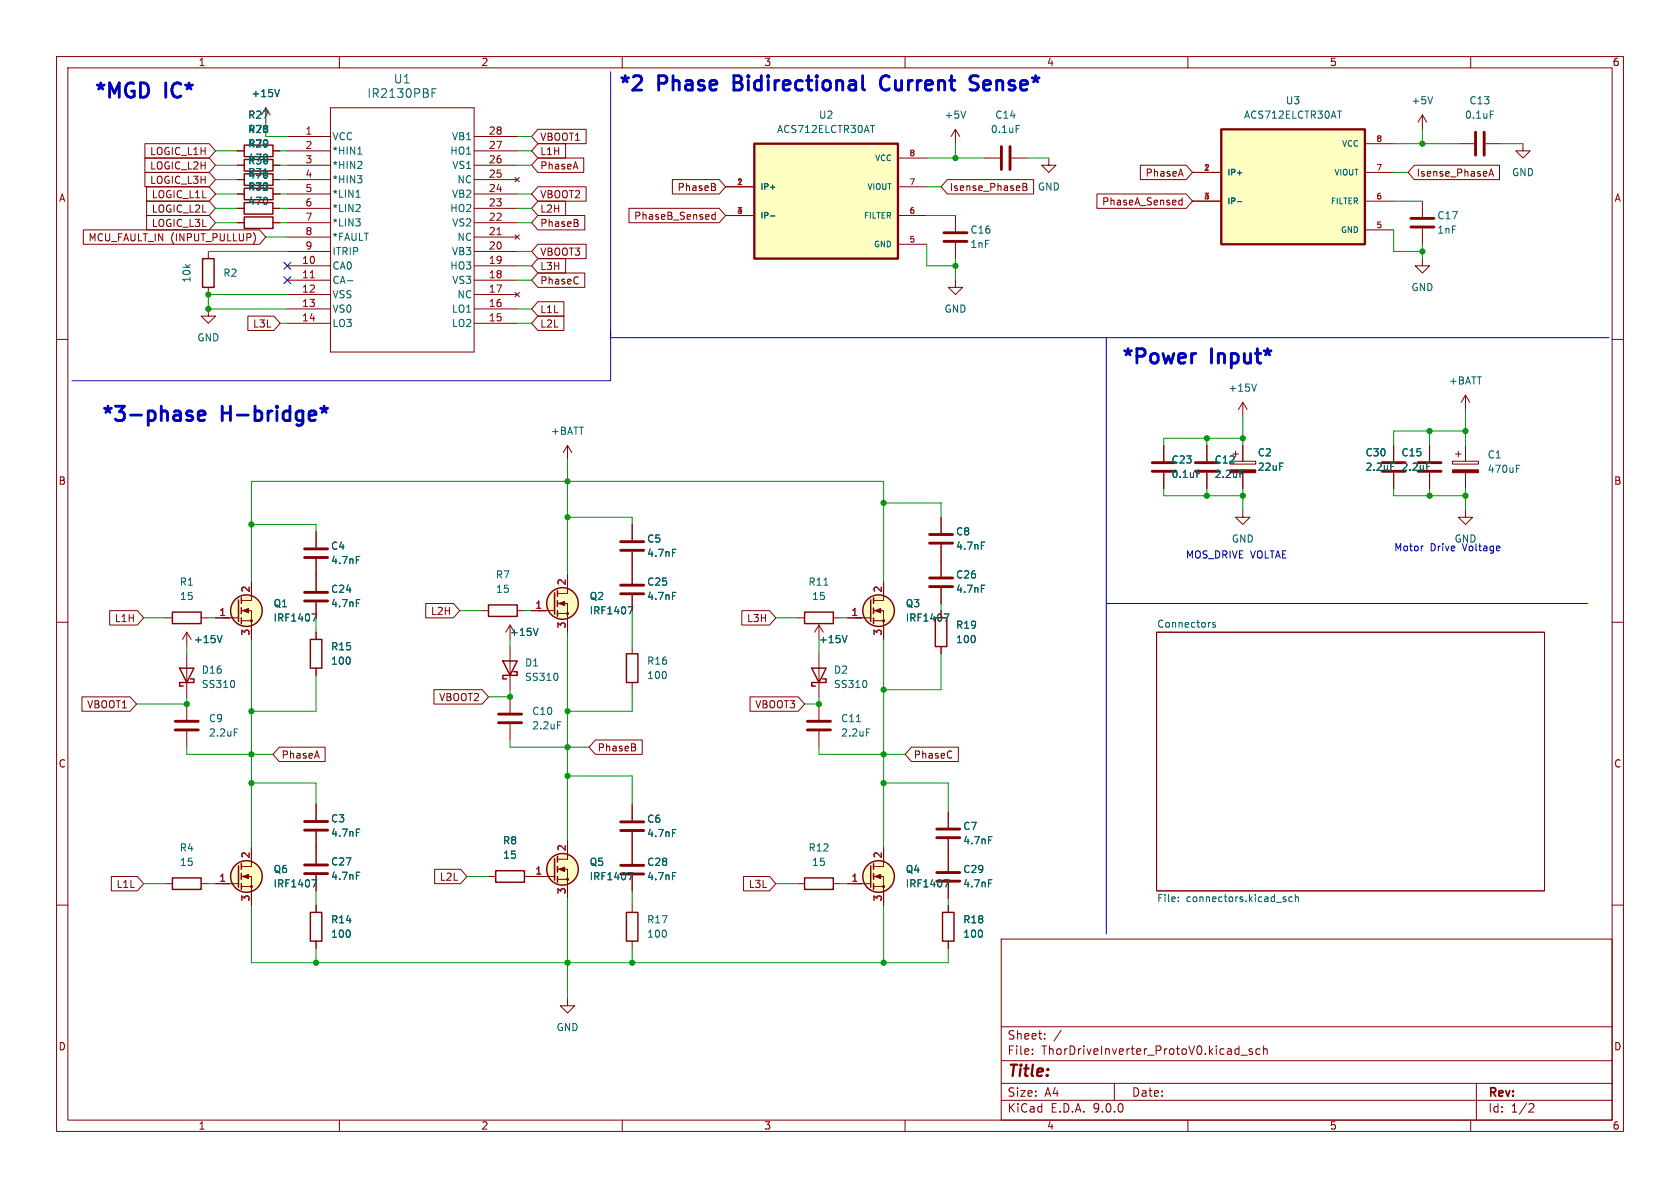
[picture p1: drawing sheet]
<svg xmlns="http://www.w3.org/2000/svg" width="297mm" height="210mm" viewBox="0 0 297 210" stroke-linecap="round" stroke-linejoin="round" font-family="sans-serif">
<g fill="none" stroke="#840000" stroke-width=".18">
<path d="M10 10h277v190h-277zM12 12h273v186h-273zM47 19.1l-.8 1.2M47 19.1l.8 1.2M47 19.1v2.5M60 10v2M110 10v2M160 10v2M210 10v2M260 10v2M41.9 36.8h1.3M41.9 39.4h1.3"/>
<path d="M41.9 34.3h1.3M41.9 26.7h1.3M41.9 29.2h1.3M41.9 31.8h1.3M48.2 36.8h1.3M48.3 39.4h1.2M48.3 34.3h1.2M48.3 26.7h1.2M48.3 29.2h1.2M48.3 31.8h1.2M251.5 35.6v2.8M36.8 54.6v1.3h1.3l-1.3 1.3-1.2-1.3h1.2"/>
<path d="M36.8 44.5v1.2M36.8 50.8v1.3M251.5 45.7v1.3h1.2l-1.2 1.3-1.3-1.3h1.3M251.5 40.4v2.8M10 60h2M205.7 78.7v2.8M213.4 78.7v2.8M218.4 79.8v1M219.7 71.1l-.8 1.3M219.7 71.1l.8 1.3M219.7 71.1v2.6M219.7 78.7v2.8"/>
<path d="M246.4 78.7v2.8M252.7 78.7v2.8M285 60h2M55.9 94v2.8M55.9 98.8v2.8M111.8 92.7v2.8M111.8 97.5v2.8M166.4 91.4v2.8M166.4 96.3v2.8M166.4 99.1v2.8M205.7 83.6v2.8M213.4 83.6v2.8"/>
<path d="M217.4 81.5h4.6v.5h-4.6zM217.9 80.3h1M219.7 83.6v2.8M246.4 83.6v2.8M252.7 83.6v2.8M10 110h2M29.2 109.2h1.3M33 111.8v2.5M33 115.6v7.6M33 111.8l-.7 1.2M33 111.8l.8 1.2M35.6 109.2h1.2"/>
<path d="M38.1 109.2h4.1M42.7 108h1.7v5M42.7 109.7h1.7M44.4 102.9v3.3h-1.7M55.9 101.7v2.8M55.9 106.5v2.8M55.9 111.8v1.2M55.9 118.1v1.3M85.1 108h1.3M90.2 110.5l-.8 1.3M90.2 110.5l.7 1.3M90.2 110.5v2.5"/>
<path d="M91.4 108h1.3M94 108h4M98.6 106.7h1.7v5.1M98.6 108.5h1.7M100.3 101.6v3.3h-1.7M111.8 100.4v2.8M111.8 105.2v2.8M111.8 114.3v1.3M149.9 109.2h4M154.4 108h1.8v5M154.4 109.7h1.8M156.2 102.9v3.3h-1.8"/>
<path d="M166.4 104v2.7M204.5 111.8h68.5v45.7h-68.5zM285 110h2M111.8 120.7v1.2M149.9 156.2h4M154.4 154.9h1.8v5.1M154.4 156.7h1.8M156.2 149.9v3.3h-1.8M167.6 143.5v2.8M167.6 148.3v2.8M10 160h2M167.6 160v1.3"/>
<path d="M167.6 166.4v1.2M177 166h108v32h-108zM285 160h2M60 198v2M110 198v2M160 198v2M177 194.5h108M177 191.5h108M177 187.5h108M177 181.5h108M182.5 186.3v.1M182.5 185.5v.1"/>
<path d="M184.7 183.6v.1M184.7 182.8v.1M187.6 182.1l-1.3 2M197 191.5v3M210 198v2M219.4 186.5h1.1M221.4 185.5l-.4-.1-.2 .2 .1 .2 .5 .2v.3h-.6M222.7 185.5l-.4-.1-.3 .3v.4l.2 .2h.5M223.4 185.5l.2-.1 .4 .1v.9M223.4 184.9v1.5M260 198v2M261 191.5v6.5"/>
<path d="M270.5 195.1l.5 .1 .2 .3-1 1.1h1"/>
</g>
<g fill="none" stroke="#006464" stroke-width=".18">
<path d="M49.4 15.8l-.4 1.3M46.6 31.1h.7M222.1 67.9l-.4 1.3M63 98.4h.6M118.9 97.1h.6M173.5 95.8h.6M211.6 83.1h.6M219.2 83.1h.6M245.9 81.9h.6M252.2 81.9h.6M39.2 112.3l-.4 1.3M55.1 108.5h.9l-.6 1.3"/>
<path d="M63 106h.6M95.1 111.1l-.4 1.2M111 107.3h.9l-.6 1.2M118.9 104.7h.6M166.9 108.5h.9l-.6 1.3M173.5 103.4h.6M214.9 110.1l-.4-.1-.1 .2v.2l.5 .1v.3h-.5M41.4 120.5v.8M166.9 155.5h.9l-.6 1.3M174.8 147.9h.6M208.3 159.3v.1M208.3 158.6v.1"/>
<path d="M227.2 159l.2 .1-.2 .3M227.2 158.5l.1 .1M228.5 158.6l-.4-.1-.2 .3 .1 .5h.5M229 158.7l.2-.2 .3 .1v.8M229 158.1v1.3"/>
</g>
<g fill="none" stroke="#840000" stroke-width=".51">
<path d="M249.4 38.6h4.1M249.4 40.1h4.1M53.8 97h4.1M53.8 98.6h4.1M109.7 95.8h4.1M109.7 97.3h4.1M164.3 94.5h4.1M164.3 96h4.1M203.7 83.3h4.1M203.7 81.8h4.1M211.3 83.3h4.1M211.3 81.8h4.1"/>
<path d="M244.3 83.3h4.1M244.3 81.8h4.1M250.7 83.3h4.1M250.7 81.8h4.1M53.8 104.7h4.1M53.8 106.2h4.1M109.7 103.4h4.1M109.7 105h4.1M164.3 102.2h4.1M164.3 103.7h4.1M165.6 146.6h4.1M165.6 148.1h4.1"/>
</g>
<g fill="none" stroke="#840000" stroke-width=".25">
<path d="M43.2 35.8h5v2h-5zM43.2 38.4h5.1v2h-5.1zM43.2 33.3h5.1v2h-5.1zM43.2 25.7h5.1v2h-5.1zM43.2 28.2h5.1v2h-5.1zM43.2 30.7h5.1v2.1h-5.1zM35.8 45.7h2v5.1h-2zM30.5 108.2h5.1v2h-5.1zM31.7 118.1h2.6l-1.3 2.6zM42.2 106v3.9M42.7 105.7v1M42.7 107.4v1.1"/>
<path d="M42.7 109.2v1M54.9 113h2v5.1h-2zM86.4 106.9h5v2.1h-5zM98 104.8v3.8M98.6 104.4v1M98.6 106.2v1M98.6 108v1M110.7 115.6h2.1v5.1h-2.1zM153.9 106v3.9M154.4 105.7v1M154.4 107.4v1.1M154.4 109.2v1"/>
<path d="M33.7 120h.6v.7h-2.6v.6h.7M153.9 153v3.8M154.4 152.7v1M154.4 154.4v1M154.4 156.2v1M166.6 161.3h2.1v5.1h-2.1z"/>
<circle cx="43.6" cy="107.9" r="2.79"/>
<circle cx="99.4" cy="106.7" r="2.79"/>
<circle cx="155.3" cy="107.9" r="2.79"/>
<circle cx="155.3" cy="154.9" r="2.79"/>
</g>
<g fill="#ffffc2" stroke="#ffffc2" stroke-width=".18">
<circle cx="43.6" cy="107.9" r="2.79"/>
<circle cx="99.4" cy="106.7" r="2.79"/>
<circle cx="155.3" cy="107.9" r="2.79"/>
<circle cx="155.3" cy="154.9" r="2.79"/>
</g>
<g fill="#840000" stroke="#840000" stroke-width=".18">
<path d="M42.9 108l1-.4v.7z"/>
<path d="M98.8 106.7l1-.4v.8z"/>
<path d="M217.4 83.1h4.6v.5h-4.6z"/>
<path d="M154.7 108l1-.4v.7z"/>
<path d="M154.7 154.9l1-.3v.7z"/>
<circle cx="44.4" cy="109.7" r=".18"/>
<circle cx="100.3" cy="108.5" r=".18"/>
<circle cx="156.2" cy="109.7" r=".18"/>
<circle cx="156.2" cy="156.7" r=".18"/>
</g>
<path d="M215.9 22.9h25.4v20.3h-25.4z" fill="#ffffc2"/>
<path d="M215.9 22.9h25.4v20.3h-25.4z" fill="none" stroke="#840000" stroke-width=".41"/>
<g fill="none" stroke="#840000" stroke-width=".18">
<path d="M58.4 19.1h25.4v43.1h-25.4zM50.8 24.1h7.6M50.8 26.7h7.6M50.8 29.2h7.6M50.8 31.8h7.6M50.8 34.3h7.6M50.8 36.8h7.6M50.8 39.4h7.6M83.8 24.1h7.6M83.8 26.7h7.6M83.8 29.2h7.6M83.8 31.8h7.6"/>
<path d="M83.8 34.3h7.6M83.8 36.8h7.6M83.8 39.4h7.6M91.1 31.4l.7 .7M91.8 31.4l-.7 .7M168.9 22.9l-.8 1.2M168.9 22.9l.8 1.2M168.9 22.9v2.5M174 27.9h2.8M178.8 27.9h2.8M185.4 27.9v1.3h1.3l-1.3 1.3-1.3-1.3h1.3M210.8 30.5h5.1"/>
<path d="M210.8 35.6h5.1M241.3 30.5h5.1M241.3 35.6h5.1M241.3 25.4h5.1M251.5 20.3l-.8 1.3M251.5 20.3l.7 1.3M251.5 20.3v2.6M257.8 25.4h2.8M262.6 25.4h2.8M269.2 25.4v1.3h1.3l-1.3 1.2-1.2-1.2h1.2M50.8 41.9h7.6M50.8 44.5h7.6"/>
<path d="M50.8 47h7.6M50.8 49.5h7.6M50.8 52.1h7.6M50.8 54.6h7.6M50.8 57.2h7.6M83.8 41.9h7.6M83.8 44.5h7.6M83.8 47h7.6M83.8 49.5h7.6M83.8 52.1h7.6M83.8 54.6h7.6M83.8 57.2h7.6"/>
<path d="M91.1 41.5l.7 .8M91.1 51.7l.7 .8M91.8 41.5l-.7 .8M91.8 51.7l-.7 .8M241.3 40.6h5.1M219.7 90.2v1.2h1.3l-1.3 1.3-1.3-1.3h1.3M259.1 90.2v1.2h1.2l-1.2 1.3-1.3-1.3h1.3M90.2 114.3v7.6M141 109.2h1.2M144.8 110.5l-.8 1.3M144.8 110.5l.7 1.3M144.8 110.5v2.5"/>
<path d="M144.8 115.6v7.6M147.3 109.2h1.3M166.4 108v1.2M166.4 114.3v1.3M33 124.5v2.8M33 129.3v2.8M90.2 123.2v2.8M90.2 128v2.8M144.8 124.5v2.8M144.8 129.3v2.8M29.2 156.2h1.3M35.6 156.2h1.2"/>
<path d="M38.1 156.2h4.1M42.7 154.9h1.7v5.1M42.7 156.7h1.7M44.4 149.9v3.3h-1.7M55.9 142.2v2.8M55.9 147v2.8M55.9 149.9v2.8M55.9 154.7v2.8M94 154.9h4M98.6 153.7h1.7v5.1M98.6 155.4h1.7M100.3 148.6v3.3h-1.7"/>
<path d="M111.8 142.2v2.8M111.8 147.1v2.8M111.8 149.9v2.8M111.8 154.8v2.7M141 156.2h1.2M147.3 156.2h1.3M167.6 151.2v2.8M167.6 156v2.8M55.9 160v1.3M55.9 166.4v1.2M100.3 176.5v1.3h1.3l-1.3 1.3-1.2-1.3h1.2M111.8 160v1.3"/>
<path d="M111.8 166.4v1.2"/>
</g>
<g fill="none" stroke="#006464" stroke-width=".18">
<path d="M76.4 16.4h.5M76.4 15.7h.7M170.7 19.6l-.4 1.3M236.4 19.6h.8M253.3 17.1l-.4 1.3M263.5 19.6h.6M62.9 37.4h.8M62.9 38.7h.8l-.5 .5M62.9 34.9h.8M63.2 29.8h.8M63.2 31.1h.8l-.4 .4M63.2 27.2h.8"/>
<path d="M63.6 36.3v.4M63.6 39.3v.5M63.9 28.6v.5M63.9 31.7v.5M179.6 22.2h.6M218.8 30.6h.7M218.8 35.6h.7M61.4 49.6h1M98.6 119.2v.8M145.7 103.4h.7M149.7 112.3l-.4 1.3M41.4 128.8h.6"/>
<path d="M98.6 127.6h.6M151.4 127.6h.7M153.2 128.8h.6M153.2 120.5v.8M55.1 155.5h.9l-.6 1.3M63 154.2h.6M63 146.6h.6M111 154.2h.9l-.6 1.3M118.9 154.2h.6M118.9 146.6h.6M174.8 155.5h.6"/>
</g>
<g fill="none" stroke="#840000" stroke-width=".25">
<path d="M88.9 116.8h2.5l-1.2 2.6zM90.8 118.7h.6v.7h-2.5v.6h.6M142.2 108.2h5.1v2h-5.1zM143.5 118.1h2.5l-1.2 2.6zM165.4 109.2h2v5.1h-2zM145.4 120h.6v.7h-2.5v.6h.6M30.5 155.2h5.1v2h-5.1zM42.2 153v3.8M42.7 152.7v1M42.7 154.4v1M42.7 156.2v1M98 151.8v3.8"/>
<path d="M98.6 151.4v1M98.6 153.2v1M98.6 154.9v1.1M142.2 155.2h5.1v2h-5.1zM54.9 161.3h2v5.1h-2zM110.7 161.3h2.1v5.1h-2.1z"/>
<circle cx="43.6" cy="154.9" r="2.79"/>
<circle cx="99.4" cy="153.7" r="2.79"/>
</g>
<g fill="none" stroke="#840000" stroke-width=".51">
<path d="M177 25.9v4.1M178.6 25.9v4.1M260.9 23.4v4M262.4 23.4v4M31 127.5h4.1M31 129h4.1M88.1 126.2h4.1M88.1 127.8h4.1M142.7 127.5h4.1M142.7 129h4.1M53.8 152.9h4.1M53.8 154.4h4.1"/>
<path d="M53.8 145.2h4.1M53.8 146.7h4.1M109.7 153h4.1M109.7 154.5h4.1M109.7 145.3h4.1M109.7 146.8h4.1M165.6 154.2h4.1M165.6 155.8h4.1"/>
</g>
<g fill="#ffffc2" stroke="#ffffc2" stroke-width=".18">
<circle cx="99.4" cy="153.7" r="2.79"/>
<circle cx="43.6" cy="154.9" r="2.79"/>
</g>
<g fill="#840000" stroke="#840000" stroke-width=".18">
<path d="M98.8 153.7l1-.4v.8z"/>
<path d="M42.9 154.9l1-.3v.7z"/>
<circle cx="100.3" cy="155.4" r=".18"/>
<circle cx="44.4" cy="156.7" r=".18"/>
</g>
<path d="M54.9 49.1h.7M87.9 41.5h.7" fill="none" stroke="#a90000" stroke-width=".18"/>
<path d="M133.3 25.4h25.4v20.3h-25.4z" fill="#ffffc2"/>
<path d="M133.3 25.4h25.4v20.3h-25.4z" fill="none" stroke="#840000" stroke-width=".41"/>
<g fill="none" stroke="#840000" stroke-width=".18">
<path d="M25.6 25.4h11.4l1.1 1.3-1.1 1.2h-11.4zM25.6 27.9h11.4l1.1 1.3-1.1 1.3h-11.4zM25.6 30.5h11.4l1.1 1.3-1.1 1.2h-11.4zM25.9 35.6h11.1l1.1 1.2-1.1 1.3h-11.1zM25.9 38.1h11.1l1.1 1.3-1.1 1.2h-11.1zM25.9 33h11.1l1.1 1.3-1.1 1.3h-11.1zM41.9 36.8h1.3M41.9 39.4h1.3M41.9 34.3h1.3M41.9 26.7h1.3M41.9 29.2h1.3M41.9 31.8h1.3"/>
<path d="M48.2 36.8h1.3M48.3 39.4h1.2M48.3 34.3h1.2M48.3 26.7h1.2M48.3 29.2h1.2M48.3 31.8h1.2M95.1 27.9h8.1v2.6h-8.1l-1.1-1.3zM95.1 33h8.5v2.6h-8.5l-1.1-1.3zM95.1 35.6h4.9v2.5h-4.9l-1.1-1.3zM95.1 38.1h8.3v2.5h-8.3l-1.1-1.2zM95.1 22.9h8.5v2.5h-8.5l-1.1-1.3zM95.1 25.4h4.9v2.5h-4.9l-1.1-1.2z"/>
<path d="M102.1 39.4l.1 .2-.1 .4M102.1 38.9v.4M111.2 36.8h16l1.1 1.3-1.1 1.3h-16zM118.9 31.7h8.3l1.1 1.3-1.1 1.3h-8.3zM126.4 32.5v.4M126.4 33.1l.1 .2-.1 .3M126.4 37.5v1.3M126.4 38l-.3-.1-.3 .3 .2 .5h.4M128.3 33h5M128.3 38.1h5M158.7 33h5.1M158.7 38.1h5.1"/>
<path d="M158.7 27.9h5.1M167.5 31.7h15.2v2.6h-15.2l-1.1-1.3zM168.9 38.1v2.8M180.8 33h.5M180.8 32.4h.5l.2 .3-.2 .3 .2 .1 .1 .3-.3 .3h-.5zM193.9 34.3h15.8l1.1 1.3-1.1 1.2h-15.8zM201.6 29.2h8.1l1.1 1.3-1.1 1.3h-8.1zM208.4 36l.2 .2h.4M209 35v1.2M209 35.4h-.4l-.2 .2M250 29.2h15.1v2.6h-15.1l-1.1-1.3zM263.2 31.2l.4-1.3 .5 1.3"/>
<path d="M263.3 30.8h.6M14.7 40.6h31.2l1.1 1.3-1.1 1.3h-31.2zM43.8 55.9h4.6l1.1 1.3-1.1 1.2h-4.6zM45 41.4l.2 .6-.2 .8M95.1 45.7h4.9v2.6h-4.9l-1.1-1.3zM95.1 43.2h8.5v2.5h-8.5l-1.1-1.2zM95.1 48.3h8.3v2.5h-8.3l-1.1-1.3zM95.1 55.9h4.6v2.5h-4.6l-1.1-1.2zM95.1 53.3h4.6v2.6h-4.6l-1.1-1.3zM158.7 43.2h5.1M168.9 49.5v1.3h1.3l-1.3 1.3-1.3-1.3h1.3M168.9 42.9v2.8"/>
<path d="M100.3 78.7l-.7 1.3M100.3 78.7l.8 1.3M100.3 78.7v2.6M205.7 78.7v2.8M213.4 78.7v2.8M219.7 78.7v2.8M246.4 78.7v2.8M252.7 78.7v2.8M257.8 79.8v1M259.1 69.9l-.8 1.2M259.1 69.9l.7 1.2M259.1 69.9v2.5"/>
<path d="M259.1 78.7v2.8M55.9 94v2.8M55.9 98.8v2.8M111.8 92.7v2.8M111.8 97.5v2.8M166.4 91.4v2.8M166.4 96.3v2.8M166.4 99.1v2.8M205.7 83.6v2.8M213.4 83.6v2.8M219.7 83.6v2.8M246.4 83.6v2.8"/>
<path d="M252.7 83.6v2.8M256.8 81.5h4.6v.5h-4.6zM257.3 80.3h1M259.1 83.6v2.8M19.4 107.9h4.9l1.1 1.3-1.1 1.3h-4.9zM38.1 109.2h2.5M44.4 102.9v2.5M44.4 110.5v2.5M55.9 101.7v2.8M55.9 106.5v2.8M55.9 111.8v1.2M55.9 118.1v1.3"/>
<path d="M75.3 106.7h4.9l1.1 1.3-1.1 1.2h-4.9zM94 108h2.5M100.3 101.6v2.5M100.3 109.2v2.6M111.8 100.4v2.8M111.8 105.2v2.8M131.1 107.9h4.9l1.2 1.3-1.2 1.3h-4.9zM149.9 109.2h2.5M156.2 102.9v2.5M156.2 110.5v2.5M166.4 104v2.7M166.4 108v1.2"/>
<path d="M166.4 114.3v1.3M14.5 123.2h8.5l1.1 1.3-1.1 1.2h-8.5zM49.4 132.1h8.1v2.5h-8.1l-1.1-1.2zM76.7 121.9h8.5l1.2 1.3-1.2 1.3h-8.5zM105.3 130.8h8.2v2.6h-8.2l-1.2-1.3zM112.3 132.1l.1 .2-.1 .4M112.3 131.6v.4M132.6 123.2h8.5l1.1 1.3-1.1 1.2h-8.5zM161.1 132.1h8.3v2.5h-8.3l-1.1-1.2zM19.7 154.9h4.6l1.1 1.3-1.1 1.3h-4.6zM38.1 156.2h2.5M44.4 149.9v2.5"/>
<path d="M44.4 157.5v2.5M55.9 142.2v2.8M55.9 147v2.8M55.9 149.9v2.8M55.9 154.7v2.8M76.8 153.7h4.6l1.1 1.2-1.1 1.3h-4.6zM86.4 154.9h1.2M92.7 154.9h3.8M100.3 148.6v2.5M100.3 156.2v2.6M111.8 142.2v2.8M111.8 147.1v2.8"/>
<path d="M111.8 149.9v2.8M111.8 154.8v2.7M131.4 154.9h4.6l1.2 1.3-1.2 1.3h-4.6zM149.9 156.2h2.5M156.2 149.9v2.5M156.2 157.5v2.5M167.6 143.5v2.8M167.6 148.3v2.8M167.6 151.2v2.8M167.6 156v2.8M55.9 160v1.3M55.9 166.4v1.2"/>
<path d="M167.6 160v1.3M167.6 166.4v1.2"/>
</g>
<g fill="none" stroke="#006464" stroke-width=".18">
<path d="M49.4 15.8l-.4 1.3M46.6 31.1h.7M136.2 33.1h.8M136.2 38.2h.8M153.9 22.2h.7M63 98.4h.6M118.9 97.1h.6M173.5 95.8h.6M211.6 83.1h.6M219.2 83.1h.6M245.9 81.9h.6M252.2 81.9h.6"/>
<path d="M268.1 82.8h.4M268.1 82.2h.6M39.2 112.3l-.4 1.3M55.1 108.5h.9l-.6 1.3M63 106h.6M95.1 111.1l-.4 1.2M111 107.3h.9l-.6 1.2M118.9 104.7h.6M149.7 112.3l-.4 1.3M166.9 108.5h.9l-.6 1.3M173.5 103.4h.6M55.1 155.5h.9l-.6 1.3"/>
<path d="M63 154.2h.6M63 146.6h.6M111 154.2h.9l-.6 1.3M118.9 154.2h.6M118.9 146.6h.6M166.9 155.5h.9l-.6 1.3M174.8 155.5h.6M174.8 147.9h.6"/>
</g>
<path d="M166.9 42.7h4M166.9 41.1h4" fill="none" stroke="#840000" stroke-width=".51"/>
<path d="M87.6 153.9h5.1v2.1h-5.1z" fill="none" stroke="#840000" stroke-width=".25"/>
<path d="M256.8 83.1h4.6v.5h-4.6z" fill="#840000" stroke="#840000" stroke-width=".18"/>
<path d="M107.9 12.7v54.6h-95.2M107.9 59.7h176.6M195.6 59.7v105.4M251.5 96.5h.1M195.6 106.7h85.1" fill="none" stroke="#0000c2" stroke-width=".18"/>
<g fill="none" stroke="#009600" stroke-width=".18">
<path d="M38.1 26.7h3.8M38.1 39.4h3.8M38.1 31.8h3.8M38.1 34.3h3.8M38.1 36.8h3.8M38.1 29.2h3.8M47 21.6v2.5h3.8M49.5 36.8h1.3M49.5 26.7h1.3M49.5 39.4h1.3M49.5 31.8h1.3M49.5 34.3h1.3"/>
<path d="M49.5 29.2h1.3M91.4 26.7h2.6M91.4 39.4h2.6M91.4 34.3h2.6M91.4 36.8h2.6M91.4 24.1h2.6M91.4 29.2h2.6M163.8 38.1h5.1M163.8 27.9h10.2M163.8 33h2.6M168.9 25.4v2.5M181.6 27.9h3.8"/>
<path d="M246.4 30.5h2.5M246.4 25.4h11.4M246.4 35.6h5.1M251.5 22.9v2.5M265.4 25.4h3.8M36.8 44.5h14M47 41.9h3.8M49.5 57.2h1.3M50.8 52.1h-14v2.5h14M91.4 57.2h2.6M91.4 54.6h2.6M91.4 44.5h2.6"/>
<path d="M91.4 47h2.6M91.4 49.5h2.6M163.8 43.2v3.8h5.1M168.9 45.7v3.8M246.4 40.6v3.9h5.1M251.5 43.2v2.5M213.4 77.5v1.2M219.7 77.5h-14v1.2M219.7 73.7v5M252.7 76.2v2.5M259.1 76.2h-12.7v2.5M259.1 72.4v6.3"/>
<path d="M44.4 92.7h11.5v1.3M100.3 91.4h11.5v1.3M100.3 81.3v20.3M156.2 88.9h10.2v2.5M166.4 99.1h.1M205.7 86.4v1.2h14M213.4 86.4v1.2M219.7 86.4v3.8M246.4 86.4v1.2h12.7M252.7 86.4v1.2M259.1 86.4v3.8M25.4 109.2h3.8"/>
<path d="M33 114.3v1.3M36.8 109.2h1.3M44.4 102.9v-17.8h111.8v17.8M44.4 113v36.9M55.9 101.6v.1M55.9 109.3v2.5M55.9 119.4v6.3h-11.5M81.3 108h3.8M90.2 113v1.3M92.7 108h1.3M100.3 111.8v36.8M111.8 100.3v.1"/>
<path d="M111.8 108v6.3M137.2 109.2h3.8M144.8 113v2.6M148.6 109.2h1.3M156.2 113v36.9M166.4 106.7v1.3M166.4 115.6v6.3h-10.2M33 123.2v1.3h-8.9M33 132.1v1.3h15.3M44.4 138.4h11.5v3.8M90.2 121.9v1.3h-3.8M90.2 130.8v1.3h13.9"/>
<path d="M100.3 137.2h11.5v5M111.8 121.9v3.8h-11.5M144.8 132.1v1.3h15.2M144.8 123.2v1.3h-2.6M156.2 138.4h11.4v5.1M25.4 156.2h3.8M36.8 156.2h1.3M55.9 149.8v.1M55.9 157.5v2.5M82.5 154.9h3.9M100.3 158.8v17.7M111.8 149.9h.1"/>
<path d="M111.8 157.5v2.5M137.2 156.2h3.8M148.6 156.2h1.3M167.6 151.1v.1M167.6 158.8v1.2M44.4 160v10.2h123.2v-2.6M55.9 167.6v2.6M111.8 167.6v2.6M156.2 160v10.2"/>
</g>
<path d="M50.2 46.4l1.2 1.2M50.2 48.9l1.2 1.2M51.4 46.4l-1.2 1.2M51.4 48.9l-1.2 1.2" fill="none" stroke="#000084" stroke-width=".18"/>
<g fill="none" stroke="#0000c2" stroke-width=".51">
<path d="M129.8 14.6h.8M130.6 13.4h-.8v2.5h.9M157.1 13.5a.98 .98 0 0 0-1 0 .98 .98 0 0 0-.5 1 1.08 1.08 0 0 0 .3 1.1 1.08 1.08 0 0 0 1.2 .2M171.7 14.5l.3 .1a.93 .93 0 0 1 .9 .6 .65 .65 0 0 1-.5 .7l-.9-.1M171.7 13.5l.3-.1 .9 .1M33.4 73.5l.6 .1 .1 .4-.4 .3h-.5M33.4 72.6l.6 .2M35 73.5l1.3-.2-.2-.5-.7-.2-.4 .4v1l.2 .2 .2 .1 .7-.1M56.7 72.2l.6 .2M57.3 71.8v.6M57.3 72.4l-.4 .5M57.3 72.4l.4 .5"/>
<path d="M57.9 72.2l-.6 .2M211.2 62.5h.2"/>
</g>
<g fill="#009600" stroke="#009600" stroke-width=".18">
<circle cx="36.8" cy="52.1" r=".46"/>
<circle cx="36.8" cy="54.6" r=".46"/>
<circle cx="55.9" cy="170.2" r=".46"/>
<circle cx="100.3" cy="170.2" r=".46"/>
<circle cx="100.3" cy="85.1" r=".46"/>
<circle cx="100.3" cy="91.4" r=".46"/>
<circle cx="44.4" cy="92.7" r=".46"/>
<circle cx="44.4" cy="125.7" r=".46"/>
<circle cx="44.4" cy="133.4" r=".46"/>
<circle cx="33" cy="124.5" r=".46"/>
<circle cx="90.2" cy="123.2" r=".46"/>
<circle cx="44.4" cy="138.4" r=".46"/>
<circle cx="111.8" cy="170.2" r=".46"/>
<circle cx="100.3" cy="125.7" r=".46"/>
<circle cx="100.3" cy="137.2" r=".46"/>
<circle cx="100.3" cy="132.1" r=".46"/>
<circle cx="251.5" cy="25.4" r=".46"/>
<circle cx="168.9" cy="27.9" r=".46"/>
<circle cx="168.9" cy="47" r=".46"/>
<circle cx="251.5" cy="44.5" r=".46"/>
<circle cx="252.7" cy="76.2" r=".46"/>
<circle cx="259.1" cy="76.2" r=".46"/>
<circle cx="213.4" cy="87.6" r=".46"/>
<circle cx="213.4" cy="77.5" r=".46"/>
<circle cx="219.7" cy="77.5" r=".46"/>
<circle cx="156.2" cy="133.4" r=".46"/>
<circle cx="156.2" cy="138.4" r=".46"/>
<circle cx="156.2" cy="170.2" r=".46"/>
<circle cx="144.8" cy="124.5" r=".46"/>
<circle cx="156.2" cy="88.9" r=".46"/>
<circle cx="156.2" cy="121.9" r=".46"/>
<circle cx="259.1" cy="87.6" r=".46"/>
<circle cx="252.7" cy="87.6" r=".46"/>
<circle cx="219.7" cy="87.6" r=".46"/>
</g>
<g font-size="3.5" fill="#0000c2">
<text x="16.5" y="17.5">*MGD</text>
<text x="29.4" y="17.5">IC*</text>
<text x="109.2" y="16.3">*2</text>
<text x="116.5" y="16.3">Phase</text>
<text x="130.8" y="16.3">Bidirectional</text>
<text x="157.9" y="16.3">Current</text>
<text x="174.7" y="16.3">Sense*</text>
<text x="198.1" y="64.5">*Power</text>
<text x="214.3" y="64.5">Input*</text>
<text x="17.8" y="74.7">*3-phase</text>
<text x="39.4" y="74.7">H-bridge*</text>
</g>
<text font-size="2.8" fill="#840000" x="178" y="190.9">Title:</text>
<g font-size="2.1" fill="#006464">
<text x="64.8" y="17.5">IR2130PBF</text>
<text x="69.5" y="15">U1</text>
</g>
<g font-size="2.1" fill="#840000">
<text x="178" y="184">Sheet:</text>
<text x="178" y="186.7">File:</text>
<text x="184.1" y="186.7">ThorDriveInverter_ProtoV0.kicad_sch</text>
<text x="178" y="196.9">KiCad</text>
<text x="178" y="194.1">Size:</text>
<text x="184.7" y="194.1">A4</text>
<text x="185.7" y="196.9">E.D.A.</text>
<text x="193.3" y="196.9">9.0.0</text>
<text x="200" y="194.1">Date:</text>
<text x="263" y="194.3">Rev:</text>
<text x="263" y="196.9">Id:</text>
<text x="267.1" y="196.9">1/2</text>
</g>
<g font-size="1.8" fill="#840000">
<text x="35" y="11.9">1</text>
<text x="85" y="11.9">2</text>
<text x="135" y="11.9">3</text>
<text x="185" y="11.9">4</text>
<text x="235" y="11.9">5</text>
<text x="285" y="11.9">6</text>
<text x="26.4" y="27.6">LOGIC_L1H</text>
<text x="95.4" y="25.1">VBOOT1</text>
<text x="95.4" y="27.6">L1H</text>
<text x="10.3" y="35.9">A</text>
<text x="26.4" y="30.2">LOGIC_L2H</text>
<text x="26.4" y="32.7">LOGIC_L3H</text>
<text x="26.7" y="35.2">LOGIC_L1L</text>
<text x="95.4" y="30.2">PhaseA</text>
<text x="95.4" y="35.2">VBOOT2</text>
<text x="119.7" y="34">PhaseB</text>
<text x="167.8" y="34">Isense_PhaseB</text>
<text x="202.4" y="31.4">PhaseA</text>
<text x="250.3" y="31.4">Isense_PhaseA</text>
<text x="285.3" y="35.9">A</text>
<text x="26.7" y="37.8">LOGIC_L2L</text>
<text x="26.7" y="40.3">LOGIC_L3L</text>
<text x="95.4" y="37.8">L2H</text>
<text x="95.4" y="40.3">PhaseB</text>
<text x="112" y="39.1">PhaseB_Sensed</text>
<text x="194.7" y="36.5">PhaseA_Sensed</text>
<text x="15.5" y="42.9">MCU_FAULT_IN (INPUT_PULLUP)</text>
<text x="95.4" y="47.9">L3H</text>
<text x="95.4" y="45.4">VBOOT3</text>
<text x="95.4" y="50.5">PhaseC</text>
<text x="44.6" y="58.1">L3L</text>
<text x="95.4" y="58.1">L2L</text>
<text x="95.4" y="55.6">L1L</text>
<text x="10.3" y="85.9">B</text>
<text x="285.3" y="85.9">B</text>
<text x="20.2" y="110.2">L1H</text>
<text x="76.1" y="108.9">L2H</text>
<text x="132" y="110.2">L3H</text>
<text x="15.3" y="125.4">VBOOT1</text>
<text x="77.5" y="124.1">VBOOT2</text>
<text x="133.4" y="125.4">VBOOT3</text>
<text x="10.3" y="135.9">C</text>
<text x="49.7" y="134.3">PhaseA</text>
<text x="105.6" y="133">PhaseB</text>
<text x="161.4" y="134.3">PhaseC</text>
<text x="285.3" y="135.9">C</text>
<text x="77.7" y="155.9">L2L</text>
<text x="20.5" y="157.2">L1L</text>
<text x="132.3" y="157.2">L3L</text>
<text x="10.3" y="185.9">D</text>
<text x="285.3" y="185.9">D</text>
<text x="35" y="199.9">1</text>
<text x="85" y="199.9">2</text>
<text x="135" y="199.9">3</text>
<text x="185" y="199.9">4</text>
<text x="235" y="199.9">5</text>
<text x="285" y="199.9">6</text>
</g>
<g font-size="1.8" fill="#006464">
<text x="44.3" y="17.4">+15V</text>
<text x="43.8" y="21.2">R27</text>
<text x="43.8" y="23.7">R28</text>
<text x="43.8" y="23.7">470</text>
<text x="137.3" y="23.7">ACS712ELCTR30AT</text>
<text x="144.7" y="21.2">U2</text>
<text x="166.9" y="21.2">+5V</text>
<text x="175.1" y="23.7">0.1uF</text>
<text x="175.9" y="21.2">C14</text>
<text x="219.8" y="21.2">ACS712ELCTR30AT</text>
<text x="227.2" y="18.6">U3</text>
<text x="249.4" y="18.6">+5V</text>
<text x="258.9" y="21.2">0.1uF</text>
<text x="259.7" y="18.6">C13</text>
<text x="43.8" y="29.3">R30</text>
<text x="43.8" y="26.3">R29</text>
<text x="43.8" y="26.3">470</text>
<text x="43.8" y="28.8">470</text>
<text x="58.7" y="25">VCC</text>
<text x="58.7" y="27.5">*HIN1</text>
<text x="79.5" y="27.5">HO1</text>
<text x="79.8" y="25">VB1</text>
<text x="43.8" y="31.3">R31</text>
<text x="43.8" y="33.9">R32</text>
<text x="43.8" y="33.9">470</text>
<text x="43.8" y="31.8">470</text>
<text x="58.7" y="30.1">*HIN2</text>
<text x="58.7" y="32.6">*HIN3</text>
<text x="58.7" y="35.2">*LIN1</text>
<text x="79.8" y="35.2">VB2</text>
<text x="79.9" y="30.1">VS1</text>
<text x="80.8" y="32.6">NC</text>
<text x="183.4" y="33.9">GND</text>
<text x="267.2" y="31.3">GND</text>
<text x="43.8" y="36.4">470</text>
<text x="58.7" y="37.7">*LIN2</text>
<text x="58.7" y="40.2">*LIN3</text>
<text x="79.5" y="37.7">HO2</text>
<text x="79.9" y="40.2">VS2</text>
<text x="171.5" y="41.5">C16</text>
<text x="254" y="41.5">1nF</text>
<text x="254" y="39">C17</text>
<text x="58.7" y="42.8">*FAULT</text>
<text x="58.7" y="45.3">ITRIP</text>
<text x="58.7" y="47.9">CA0</text>
<text x="79.5" y="47.9">HO3</text>
<text x="79.8" y="45.3">VB3</text>
<text x="80.8" y="42.8">NC</text>
<text x="171.5" y="44">1nF</text>
<text x="33.9" y="50.1" transform="rotate(-90 33.9 50.1)">10k</text>
<text x="39.4" y="49.1">R2</text>
<text x="58.7" y="50.4">CA-</text>
<text x="58.7" y="52.9">VSS</text>
<text x="79.9" y="50.4">VS3</text>
<text x="80.8" y="52.9">NC</text>
<text x="249.4" y="51.7">GND</text>
<text x="58.7" y="55.5">VS0</text>
<text x="58.7" y="58">LO3</text>
<text x="79.8" y="55.5">LO1</text>
<text x="79.8" y="58">LO2</text>
<text x="166.9" y="55.5">GND</text>
<text x="34.8" y="60.6">GND</text>
<text x="217.1" y="69.4">+15V</text>
<text x="256" y="68.2">+BATT</text>
<text x="97.3" y="77.1">+BATT</text>
<text x="207" y="82.1">C23</text>
<text x="214.6" y="82.1">C12</text>
<text x="222.3" y="80.9">C2</text>
<text x="222.3" y="83.4">22uF</text>
<text x="241.3" y="80.9">C30</text>
<text x="241.3" y="83.4">2.2uF</text>
<text x="247.7" y="80.9">C15</text>
<text x="247.7" y="83.4">2.2uF</text>
<text x="262.9" y="81.3">C1</text>
<text x="262.9" y="83.8">470uF</text>
<text x="207" y="84.7">0.1uF</text>
<text x="214.6" y="84.7">2.2uF</text>
<text x="168.9" y="94.8">C8</text>
<text x="58.4" y="97.4">C4</text>
<text x="58.4" y="99.9">4.7nF</text>
<text x="114.3" y="96.1">C5</text>
<text x="114.3" y="98.7">4.7nF</text>
<text x="168.9" y="97.4">4.7nF</text>
<text x="217.7" y="96.1">GND</text>
<text x="31.7" y="103.7">R1</text>
<text x="31.7" y="106.3">15</text>
<text x="48.3" y="107.5">Q1</text>
<text x="58.4" y="105">C24</text>
<text x="58.4" y="107.5">4.7nF</text>
<text x="87.6" y="102.5">R7</text>
<text x="87.6" y="105">15</text>
<text x="104.1" y="106.3">Q2</text>
<text x="114.3" y="103.7">C25</text>
<text x="114.3" y="106.3">4.7nF</text>
<text x="142.8" y="103.7">R11</text>
<text x="143.5" y="106.3">15</text>
<text x="160" y="107.5">Q3</text>
<text x="168.9" y="102.5">C26</text>
<text x="168.9" y="105">4.7nF</text>
<text x="34.2" y="113.9">+15V</text>
<text x="48.3" y="110.1">IRF1407</text>
<text x="90.1" y="112.6">+15V</text>
<text x="104.1" y="108.8">IRF1407</text>
<text x="144.7" y="113.9">+15V</text>
<text x="160" y="110.1">IRF1407</text>
<text x="168.9" y="113.9">100</text>
<text x="168.9" y="111.4">R19</text>
<text x="204.5" y="111">Connectors</text>
<text x="35.6" y="119.3">D16</text>
<text x="58.4" y="117.7">100</text>
<text x="58.4" y="115.2">R15</text>
<text x="92.7" y="118">D1</text>
<text x="114.3" y="117.7">R16</text>
<text x="147.3" y="119.3">D2</text>
<text x="35.6" y="121.8">SS310</text>
<text x="92.7" y="120.6">SS310</text>
<text x="114.3" y="120.2">100</text>
<text x="147.3" y="121.8">SS310</text>
<text x="36.8" y="127.9">C9</text>
<text x="36.8" y="130.4">2.2uF</text>
<text x="94" y="126.6">C10</text>
<text x="94" y="129.1">2.2uF</text>
<text x="148.6" y="127.9">C11</text>
<text x="148.6" y="130.4">2.2uF</text>
<text x="58.4" y="145.6">C3</text>
<text x="58.4" y="148.1">4.7nF</text>
<text x="88.8" y="149.5">R8</text>
<text x="114.3" y="145.6">C6</text>
<text x="114.3" y="148.2">4.7nF</text>
<text x="170.2" y="146.9">C7</text>
<text x="170.2" y="149.5">4.7nF</text>
<text x="31.7" y="150.7">R4</text>
<text x="31.7" y="153.3">15</text>
<text x="48.3" y="154.5">Q6</text>
<text x="58.4" y="153.2">C27</text>
<text x="58.4" y="155.7">4.7nF</text>
<text x="88.9" y="152">15</text>
<text x="104.1" y="153.3">Q5</text>
<text x="104.1" y="155.8">IRF1407</text>
<text x="114.3" y="153.3">C28</text>
<text x="114.3" y="155.8">4.7nF</text>
<text x="142.8" y="150.7">R12</text>
<text x="143.5" y="153.3">15</text>
<text x="160" y="154.5">Q4</text>
<text x="170.2" y="154.5">C29</text>
<text x="48.3" y="157.1">IRF1407</text>
<text x="160" y="157.1">IRF1407</text>
<text x="170.2" y="157.1">4.7nF</text>
<text x="204.5" y="159.8">File:</text>
<text x="209.7" y="159.8">connectors.kicad_sch</text>
<text x="58.4" y="166">100</text>
<text x="58.4" y="163.4">R14</text>
<text x="114.3" y="166">100</text>
<text x="114.3" y="163.4">R17</text>
<text x="170.2" y="166">100</text>
<text x="170.2" y="163.4">R18</text>
<text x="98.3" y="182.5">GND</text>
</g>
<g font-size="1.8" fill="#a90000">
<text x="53.9" y="23.9">1</text>
<text x="86.3" y="23.9">28</text>
<text x="53.9" y="26.4">2</text>
<text x="53.9" y="29">3</text>
<text x="86.3" y="26.4">27</text>
<text x="86.3" y="29">26</text>
<text x="53.9" y="31.5">4</text>
<text x="53.9" y="34">5</text>
<text x="86.3" y="31.5">25</text>
<text x="86.3" y="34">24</text>
<text x="53.9" y="36.6">6</text>
<text x="53.9" y="39.1">7</text>
<text x="53.9" y="41.7">8</text>
<text x="86.3" y="36.6">23</text>
<text x="86.3" y="39.1">22</text>
<text x="86.3" y="41.7">21</text>
<text x="53.3" y="46.7">10</text>
<text x="53.9" y="44.2">9</text>
<text x="86.3" y="44.2">20</text>
<text x="86.3" y="46.7">19</text>
<text x="53.3" y="49.3">11</text>
<text x="53.3" y="51.8">12</text>
<text x="86.3" y="49.3">18</text>
<text x="86.3" y="51.8">17</text>
<text x="53.3" y="54.4">13</text>
<text x="53.3" y="56.9">14</text>
<text x="86.3" y="54.4">16</text>
<text x="86.3" y="56.9">15</text>
<text x="44.2" y="104.8" transform="rotate(-90 44.2 104.8)">2</text>
<text x="94.5" y="107.7">1</text>
<text x="100.1" y="103.6" transform="rotate(-90 100.1 103.6)">2</text>
<text x="156" y="104.8" transform="rotate(-90 156 104.8)">2</text>
<text x="38.7" y="109">1</text>
<text x="44.2" y="112.5" transform="rotate(-90 44.2 112.5)">3</text>
<text x="100.1" y="111.2" transform="rotate(-90 100.1 111.2)">3</text>
<text x="150.4" y="109">1</text>
<text x="156" y="112.5" transform="rotate(-90 156 112.5)">3</text>
<text x="38.7" y="156">1</text>
<text x="44.2" y="151.8" transform="rotate(-90 44.2 151.8)">2</text>
<text x="94.5" y="154.7">1</text>
<text x="100.1" y="150.6" transform="rotate(-90 100.1 150.6)">2</text>
<text x="150.4" y="156">1</text>
<text x="156" y="151.8" transform="rotate(-90 156 151.8)">2</text>
<text x="44.2" y="159.5" transform="rotate(-90 44.2 159.5)">3</text>
<text x="100.1" y="158.2" transform="rotate(-90 100.1 158.2)">3</text>
<text x="156" y="159.5" transform="rotate(-90 156 159.5)">3</text>
</g>
<g font-size="1.8" fill="#0000c2">
<text x="209.5" y="98.8">MOS_DRIVE VOLTAE</text>
<text x="246.4" y="97.5">Motor</text>
<text x="252.8" y="97.5">Drive</text>
<text x="257" y="96.1">GND</text>
<text x="258.7" y="97.5">Voltage</text>
</g>
<g font-size="1.4" fill="#006464">
<text x="154.6" y="28.7">VCC</text>
<text x="237.1" y="26.1">VCC</text>
<text x="134.4" y="33.8">IP+</text>
<text x="153.2" y="33.8">VIOUT</text>
<text x="216.9" y="31.2">IP+</text>
<text x="235.8" y="31.2">VIOUT</text>
<text x="134.4" y="38.8">IP-</text>
<text x="152.6" y="38.8">FILTER</text>
<text x="216.9" y="36.3">IP-</text>
<text x="235.1" y="36.3">FILTER</text>
<text x="236.9" y="41.4">GND</text>
<text x="154.4" y="43.9">GND</text>
</g>
<g font-size="1.4" fill="#a90000">
<text x="160.7" y="27.7">8</text>
<text x="243.2" y="25.1">8</text>
<text x="130.2" y="32.8">1</text>
<text x="160.7" y="32.8">7</text>
<text x="212.7" y="30.2">1</text>
<text x="212.7" y="35.3">4</text>
<text x="243.2" y="30.2">7</text>
<text x="243.2" y="35.3">6</text>
<text x="130.2" y="37.8">4</text>
<text x="160.7" y="37.8">6</text>
<text x="243.2" y="40.4">5</text>
<text x="160.7" y="42.9">5</text>
</g>
</svg>
